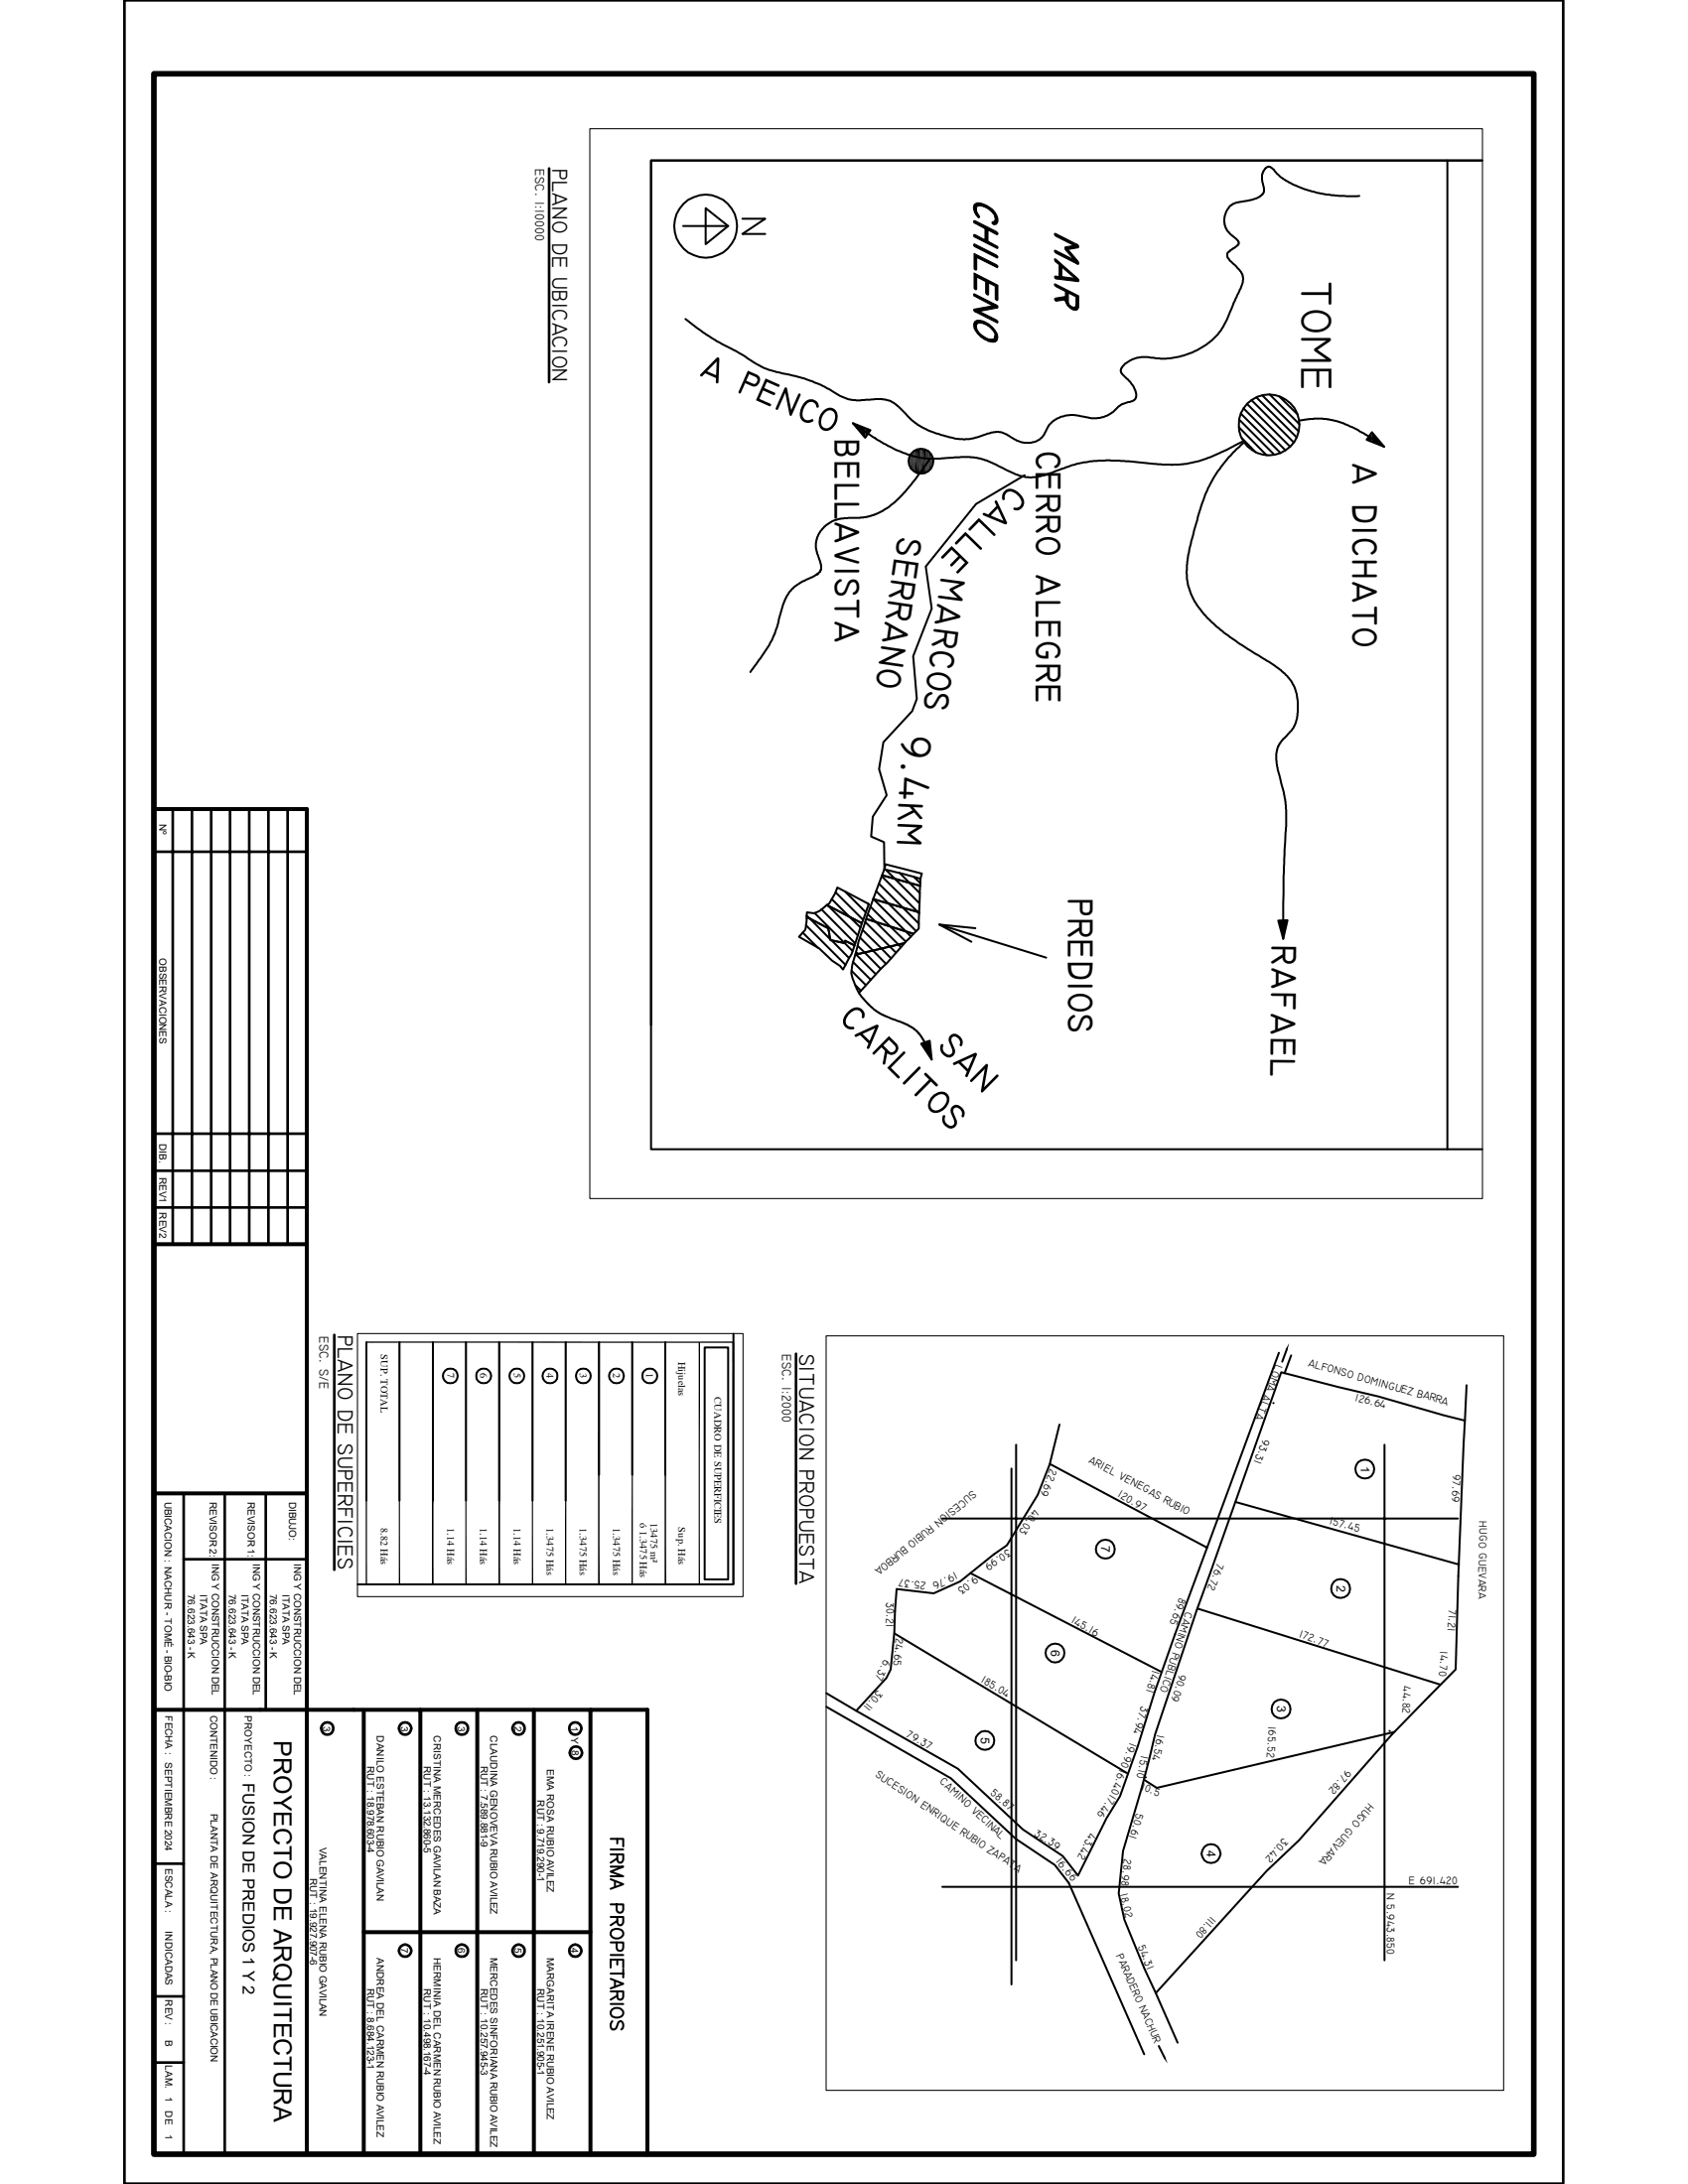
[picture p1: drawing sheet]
<svg xmlns="http://www.w3.org/2000/svg" width="216mm" height="279mm" viewBox="0 0 216 279" stroke-linecap="round" stroke-linejoin="round" font-family="sans-serif">
<g fill="none" stroke="#000" stroke-width=".25">
<path d="M87.4 28.9h5.7M90.3 26.6l2.8 2.3-2.8 2.3zM95 28h2.9l-2.9 1.9h2.9M173.9 25.1h-2.4a14.6 14.6 0 0 1-7.8-2.5l-.8-.9a.7 .7 0 0 0-.7-.4 .7 .7 0 0 0-.6 .5 2.45 2.45 0 0 0 0 2.1l.1 .6-.3 .4a3.1 3.1 0 0 1-2 .8h-.3a2.87 2.87 0 0 0-1.9 .8 2.57 2.57 0 0 0 .7 3.9l.2 .1a.54 .54 0 0 1 .1 1l-.9 .6a.7 .7 0 0 0-.1 1.1l.4 .4a4.4 4.4 0 0 1 1.3 1.5 2.03 2.03 0 0 1-.3 1.9l-1.2 2.8a8.4 8.4 0 0 1-6.3 5.8 9.1 9.1 0 0 1-4.4 .1 3.5 3.5 0 0 0-3.3 1.5 .8 .8 0 0 0 .4 .9 3.6 3.6 0 0 1 1.5 2.6v.1a1.16 1.16 0 0 1-1.1 .7l-.8 .3-.8 .7a4.1 4.1 0 0 1-4 .8 4.2 4.2 0 0 0-4.4 1.1l-.2 .2a2.94 2.94 0 0 1-1.4 1.8 3.6 3.6 0 0 1-3.6-.7 2.77 2.77 0 0 0-2.8-.2l-.8 .3a6.8 6.8 0 0 1-4.5 0 10.1 10.1 0 0 1-4.4-2.2l-.9-.9a4.4 4.4 0 0 0-2.4-1.6h-1.2l-1.5 .1a5.1 5.1 0 0 1-3.9-1 16.1 16.1 0 0 0-5.7-2.3l-1.2-.2a9.3 9.3 0 0 1-4.4-2.1l-1.2-.7a27.7 27.7 0 0 1-5.7-3.5l-.7-.6M185.1 20.5v126.5M109.1 54.1l3.7 2.5a12.6 12.6 0 0 0 7.3 2.1l2.8-.2h1.1l1.3 .1 .9 .3 3.7 1.8 1.3 .3h1.6l2.3-.8a17.5 17.5 0 0 1 8.9-1.2l4.3 .4a14.9 14.9 0 0 0 8.5-1.8l2.1-1.1M109.1 54.1l2.2 .9-.6 1zM119 58.7l-1.9 2.6-1.4 1.6-1.3 1.4-1 .8-1.3 .6-1 .4-1.1 .2h-2l-1.1 .2-1.2 .7-.5 .5-.6 .8-.2 .9v.9l.6 2v.5l-.1 .3-.4 .4-1.9 .9-.9 .6-.8 .8-.7 1.4-.8 3-.7 1.7-1.5 2.3-1.2 1.8M158.5 54.7l3.5 3.6M158.5 53.7l4.5 4.5M158.7 52.9l5.1 5.1M158.8 56l1.8 1.9"/>
<path d="M159 52.2l5.4 5.4M159.1 56.6a17.5 17.5 0 0 0-6 10.1l-.1 .3a24.8 24.8 0 0 0-1.2 5.7v.2a8 8 0 0 0 2.5 6l.3 .3a35.7 35.7 0 0 0 7.2 5.2l1.9 1.3a5.5 5.5 0 0 1 2.3 5 4.1 4.1 0 0 1-1.5 3.4l-.5 .6-.5 .8a5.1 5.1 0 0 0 .1 3.5l.6 2.4 .2 1.2 .1 1v2.7a184 184 0 0 0-.4 13.8M159.5 51.7l5.5 5.5M160.1 51.2l5.4 5.4M160.7 50.8l5.2 5.2M161.5 50.6l4.6 4.6M162.4 50.5l3.8 3.8M163.6 50.7l2.4 2.3M166.2 53.8l1.3-.2h1.7l1.9 .3 .7 .2 1.9 .9 3.3 2.2M175.5 55.3l1.5 1.8-2.2-.8zM131.1 60.8l-6.3 3.7-6.4 8 .8 5.4-2.4 6 .5 5.5-.6 1.6-3.7 4-.6 3.4 1 3.3-1.8 2.8-.2 2.5 1.7 .7v3.5l.2-.6 4.6 1.2-.2 .6M22.1 103.5v1.6"/>
<path d="M102.7 119.3l1.9 1.9M103.1 118.4l5.1 5M103.2 117.3l2.7 1.4 .3 1.6 1.8 .4 .1-.3 1.2 .5-.4 1.1-1.1 2-.4-.4-1-.7-1.6-1.6-2.6-1.5a2.45 2.45 0 0 0 1-2.5zM103.2 117.1l5.4 5.5M103.2 116.7l.9 .1 .7-.3 .9-.7 4.5 2.3-.9 2.8-1.2-.5-.1 .2-1.8-.3-.3-1.6-2.7-1.4zM104.2 116.8l4.9 4.9M105.1 116.3l4.3 4.4M105.8 115.8l3.9 3.9M106.4 115l3.7 3.7M106.9 114.2l3.5 3.5M107.1 113.5l4 2.2-.9 2.4-4.5-2.3 .3-.2 .8-1.3zM108.1 114l2.6 2.7"/>
<path d="M110 119.9l3.3 3.4M110.3 119l3.7 3.6M110.7 117.9l3.9 4M110.8 117.6l6 1.9-1.1 1.2-5.9 1.3-.3-.2a25.4 25.4 0 0 1 1.3-4.2zM111 115.6l.1 .1M111 117l4.2 4.2M111.3 116l4.6 4.5M111.7 115l5.9 1.7-.1 2.1-.7 .7-6-1.9zM111.7 115l4.8 4.8M112.1 114l5.1 5.1M112.4 113.1l5.1 5.1M112.8 112.1l4.8 4.7"/>
<path d="M112.8 112l4.9 1.3-.1 3.4-5.9-1.7zM113.1 111.2l4.6 1.2v.9l-4.9-1.3zM113.3 111.3l4.3 4.3M115.1 111.7l2.5 2.6M116.9 112.2l.8 .8M120.1 118.3l13.7 4.2M124.8 118.7l-4.7-.4 4.1 2.2M163.5 117.8l1.2-.1-.6 2.4zM83.3 131.1v-110.6h106.3h-106.3v126.5h106.3M108.9 124.2l1.8 1.8M109.1 123.1l2.3 2.2M109.3 126l.8 .7"/>
<path d="M109.4 122l2.6 2.6M109.5 121.8l.3 .2 5.9-1.3-5.8 6.3-.8-1.8-.2-.7 .1-1.1zM109.7 121l2.9 3M109.9 127l1.1 1.5 1.4 1 1.8 .9 1.7 .6 1.3 .8 .4 .4 .6 1 1 2.4M117.8 133.5l1.1-.4 .3 2.5zM119 133.1v2.5M46.9 171.7v20.3M51.1 171.7v20.3M55.4 171.7v20.3M59.6 171.7v20.3M63.8 171.7v20.3M68.1 171.7v20.3"/>
<path d="M72.3 171.7v20.3M76.6 171.7v17M80.9 171.7v17M85.1 171.7v17M90.1 172.4h3v29.7h-3zM93.8 170.6v32.1h-48M162.9 179.5h.1M163.6 173.1l-9.2 24.9M163.9 175.6l7.2 1.8 5.2 1.2 8.4 2.5 2.7 .6-.9 19.9-.3 12-8.1 8.3-11.9 13.5-4.2 4-14.2 15.6-1.4-3.1-2.6-6.3-.7-3.4 .5-5.4 2.4-8 1.7-6.9 5.3-15.8zM164.6 172.6l-.6 1.6M165.1 173.4l-.8 2.3M187.6 177.2l-.2 4.5"/>
<path d="M120.5 194.3h66M129.4 187.9v66M130 184.8v66M135.5 182.2l-1.2 5M158 192.2l28.6 8M177.1 184.8v66M105.7 218.4l15.9 9.1 8.3 7.7 5 3.4 1.8 2.3 9.6 21.9M105.7 216.6l3.8 2.3M114.4 209l29.9 17.9M114.7 203.3l4.7 .5 3.4-1.5 4.3-3.5 1.7-1.1 3.9-6.4 1.6-4 20.1 10.7-4.1 11.1-2.6 7.4-2.2 6.9-2.2 6.4-1.8 2.8-3.6 7.3-2-2.5-5-3.3-8.4-7.8-13-7.4 3.9-4.2 .5-1.1 .5-4.7zM124.1 201.3l24.5 12.6M153.2 205.8l31 9.7"/>
<path d="M78.1 235.2h1.6v1M78.1 238.8h1.6l-1.6 .6 1.6 .6h-1.6M78.1 236.6h1.6M78.1 237.2h1.6v.7a.4 .4 0 0 1-.6 .3l-.1-.3v-.7M79 235.2v.6M79 237.7l-.9 .6M146.5 227.4h.1M177.7 221.4h.1M178.4 221.6l-30.4 7.1-1.7-1M78.1 252.5h1.6M78.1 240.4l1.6 .6-1.6 .6M78.1 253.2l1.6 .6-1.6 .6"/>
<path d="M78.1 250.1h1.6M78.1 256.4h1.6M78.1 243.6h1.6v.7a.45 .45 0 0 1-.5 .4l-.2-.1-.1-.3v-.7M78.1 245.2h1.6v.7a.4 .4 0 0 1-.6 .3l-.1-.3v-.7M78.1 248.5h1.6l-.1 .9a.47 .47 0 0 1-.6 0l-.1-.9M78.1 254.8h1.6l-.1 .9a.39 .39 0 0 1-.6 0v-.9M78.3 246.9a1 1 0 0 1 1.4 .3 .83 .83 0 0 1-.6 .8 .83 .83 0 0 1-.9-.3 .56 .56 0 0 1 .1-.8zM78.3 257a.83 .83 0 0 1 .9-.1 .83 .83 0 0 1 .5 .7 .91 .91 0 0 1-1.6 0v-.3zM78.3 258.6a.73 .73 0 0 0 0 1 .5 .5 0 0 0 .6-.3l.1-.4a.38 .38 0 0 1 .5-.3 .65 .65 0 0 1 0 1M78.7 240.7v.7M78.7 253.4v.8M79 250.7v.6"/>
<path d="M79 245.7l-.9 .6M79 255.3l-.9 .5M79.7 251.9v1.1M79.7 251.7v-1h-1.6v1M120.5 241.4h66M147.8 255l2.8 6.3M148.2 261.7l.8 1.6"/>
<circle cx="90.3" cy="28.9" r="4"/>
<circle cx="117.8" cy="59" r="1.58"/>
<circle cx="162.3" cy="54.4" r="3.9"/>
<circle cx="57.6" cy="176" r=".94"/>
<circle cx="61.9" cy="176" r=".95"/>
<circle cx="66.1" cy="176" r=".94"/>
<circle cx="70.4" cy="176" r=".95"/>
<circle cx="74.6" cy="176" r=".95"/>
<circle cx="78.9" cy="176" r=".94"/>
<circle cx="83.1" cy="176" r=".95"/>
<circle cx="141.4" cy="198.2" r="1.2"/>
<circle cx="174.6" cy="187.9" r="1.21"/>
<circle cx="135" cy="211.5" r="1.21"/>
<circle cx="163.8" cy="218.6" r="1.21"/>
<circle cx="171.5" cy="203.2" r="1.21"/>
<circle cx="126" cy="222.7" r="1.19"/>
<circle cx="154.9" cy="237.1" r="1.2"/>
</g>
<g fill="#000">
<path d="M109.1 54.1l1.6 .7v1.2zM110.7 54.8l.6 .2-.6 1zM116.2 58.8v.4zM116.2 58.7v.5zM116.2 58.7v.7zM116.3 58.5l-.1 .9zM116.3 58.5v1zM116.3 58.4v1.1zM116.3 58.4v1.2zM116.4 58.2l-.1 1.4v-1.2zM116.4 58.2v1.6l-.1-.2zM116.5 58.1l-.1 1.7v-1.6z"/>
<path d="M116.5 58.1v1.8l-.1-.1zM116.6 58l-.1 1.9v-1.8zM119.1 58.1v1.8l-.1 .1zM119.1 58.1l.1 .1-.1 1.7zM119.2 58.2v1.6l-.1 .1zM119.2 58.2l.1 .2-.1 1.4zM119.3 58.4v1.2l-.1 .2zM119.3 58.4v1.2zM119.3 58.5v1.1zM119.3 58.5v1zM119.3 58.7v.8zM119.4 58.8v.4z"/>
<path d="M119.3 58.7v.7zM119.4 58.8l-.1 .6zM175.5 55.3v1.2l-.7-.2zM175.5 55.3l1.5 1.8-1.5-.6zM163.5 117.8l.6-.1v2.4zM164.1 117.7h.6l-.6 2.4zM117.8 133.5l1.1-.4v2.1zM164.9 171.8l-.2 .8h-.2zM148.8 263.3l.3-.1 .3 .8z"/>
</g>
<g fill="none" stroke="#000" stroke-width=".13">
<path d="M75.4 16.5h114.2v136.8h-114.2zM116.5 58v2M116.6 57.9v2.3M116.8 57.7v2.5M116.9 57.7v2.6M117 57.6v2.8M117.3 57.5v3M117.4 57.4v3.2M117.9 57.4v3.2M118.2 57.4v3.2M118.5 57.5v3M118.6 57.6v2.8"/>
<path d="M118.7 57.7v2.6M118.8 57.7v2.5M118.9 57.9v2.3M119 58v2M115.6 111.1h.1M45.7 170.6h49.3v33.7h-49.3zM105.7 170.9h86.6v96.5h-86.6z"/>
</g>
<path d="M117.1 57.5v3M117.6 57.4v3.2M117.7 57.4v3.2M118 57.4v3.2M118.3 57.5v3M51.1 171.7v31M59.6 171.7v31M68.1 171.7v31M72.3 171.7v31M80.9 171.7v31M89.5 171.7v31M93.8 171.7h-46.9v31h46.9" fill="none" stroke="#000" stroke-width=".17"/>
<g fill="#000" stroke="#000" stroke-width=".13">
<path d="M124.5 31.2h.1l2.9 1.4 .1 .2v.2l-2.9-1.4-.1-.1z" fill-rule="evenodd"/>
<path d="M124.8 26.7l.2 .6 .3 .4-.1 .2-.4-.4z" fill-rule="evenodd"/>
<path d="M124.6 26.2a1.27 1.27 0 0 1 1.5 0l.6 .4 .6 .5v.8a2.21 2.21 0 0 0-2.3-1.5l-.2 .3v.8l-.2-.4a1.08 1.08 0 0 1 0-.9z" fill-rule="evenodd"/>
<path d="M124.5 37.6l3 1.4-.5 .1-2.4-1.2z" fill-rule="evenodd"/>
<path d="M127.3 27.2l.3 .7a.51 .51 0 0 1-.1 .7 .51 .51 0 0 1-.6 0v-.2a.44 .44 0 0 0 .4-.5z" fill-rule="evenodd"/>
<path d="M124.5 30h.2l1.3 .7 .4-1.3v1.5l1.2 .6v.1v.2l-3-1.5z" fill-rule="evenodd"/>
<path d="M124.5 28.2h.2l2.8 1.4a.21 .21 0 0 1 .1 .2 .21 .21 0 0 1 0 .2l-1.2-.6-.4 1.3v-1.4l-1.4-.8z" fill-rule="evenodd"/>
<path d="M124.6 32.4l2.9 1.5 .1 .1v.2l-2.7-1.3v1.6h-.1l-.2-.1z" fill-rule="evenodd"/>
<path d="M124.6 34.9l3 1.6v1.9l-.3-.1v-1.7l-.9-.4v1.4v.2l-.3-.3v-1.5l-1.2-.6v1.6l-.1 .1-.2-.1z" fill-rule="evenodd"/>
<path d="M124.5 39.6l3-.6 .1 .2v.2l-2.3 .4-.6 .1-.1-.1z" fill-rule="evenodd"/>
<path d="M135 38.1l1.3-.2v.5l-1.3 .1-.1-.2z" fill-rule="evenodd"/>
<path d="M136.3 38.4v.1z" fill-rule="evenodd"/>
<path d="M136.6 37.5v1.1a.85 .85 0 0 0 .9 .7l.1-.4 .1 .8a1.08 1.08 0 0 1-1.1-.5z" fill-rule="evenodd"/>
<path d="M134.9 29.9l.1-.1 2.8 1.5-.4 .1-2.4-1.2-.1-.1z" fill-rule="evenodd"/>
<path d="M134.9 32h.1l2.4 1.2 .4 .6-2.8-1.4-.1-.2z" fill-rule="evenodd"/>
<path d="M135.8 34.2v1.2l1.7 .2 .4 .4-2.9-.3-.1-.1v-.3l.6 .1z" fill-rule="evenodd"/>
<path d="M136.3 31.6l1.5-.3 .2 .2-.1 .2-1.6 .3-.1-.3z" fill-rule="evenodd"/>
<path d="M136.3 32l.3-.1 1.2 1.5 .2 .4h-.2z" fill-rule="evenodd"/>
<path d="M134.9 36.3l3.1 1.5v1.5l-.2 .3-.1 .1-.1-1.7-1-.5v1.7l-.3-.7v-1.2l-1.3-.6-.1-.2z" fill-rule="evenodd"/>
<path d="M134.9 33.1h.1l2.9 2.5 .1 .4h-.1l-2.1-1.8-.3 1.2v-1.5l-.5-.5z" fill-rule="evenodd"/>
<path d="M124.7 41.1l.2-.1v.7a2.18 2.18 0 0 0 1.7 1.7 .46 .46 0 0 0 .7-.4v.7a2.73 2.73 0 0 1-2.8-2z" fill-rule="evenodd"/>
<path d="M124.7 39.9l.6-.1 2.2 1.1 .1 .2v.2z" fill-rule="evenodd"/>
<path d="M124.9 41a2.68 2.68 0 0 1 2.7 2.1 .56 .56 0 0 1-.3 .6v-.7a2.06 2.06 0 0 0-1.8-1.6l-.1-.1a.41 .41 0 0 0-.5 .4z" fill-rule="evenodd"/>
</g>
<path d="M55.4 171.7v31M63.9 171.7v31M76.6 171.7v31M85.1 171.7v31M93.8 171.7v31" fill="none" stroke="#000" stroke-width=".21"/>
<path d="M19.7 103.5h19.5v172.1M19.7 159.2h19.5M19.7 191.1h19.5M19.7 218.7h63.1v56.9M46.5 218.8v56.8M53.8 218.8v56.8M61 218.8v56.8M68.3 218.8v56.8M75.5 218.8v56.8M46.5 247.2h29" fill="none" stroke="#000" stroke-width=".51"/>
<g fill="none" stroke="#000" stroke-width=".34">
<path d="M15.9 0h184v279.4h-184zM70.2 21.5v27.4M19.7 109h19.5M22.1 103.5v55.7M24.6 103.5v55.7M27 103.5v55.7M29.4 103.5v55.7M31.9 103.5v55.7M34.3 103.5v55.7M36.8 103.5v55.7M19.7 145h19.5M19.7 154.5h19.5"/>
<path d="M19.7 149.8h19.5M42.8 170.8v30M101.8 173.2v29.4M23.5 191.1v84.5M23.5 199.5h15.7M28.7 191.1v84.5M34 191.1v27.6M19.7 238.4h3.8M19.7 255.4h3.8M19.7 263.9h3.8"/>
<circle cx="41.9" cy="221.1" r=".79"/>
<circle cx="51.8" cy="221.1" r=".79"/>
<circle cx="59.1" cy="221.1" r=".8"/>
<circle cx="66.3" cy="221.1" r=".79"/>
<circle cx="73.6" cy="221.1" r=".79"/>
<circle cx="73.6" cy="224.2" r=".78"/>
<circle cx="51.8" cy="249.5" r=".77"/>
<circle cx="59.1" cy="249.5" r=".78"/>
<circle cx="66.3" cy="249.5" r=".77"/>
<circle cx="73.6" cy="249.5" r=".77"/>
</g>
<path d="M19.7 9.4h176.5v266.2h-176.5z" fill="none" stroke="#000" stroke-width=".72"/>
<g font-size="5.5">
<text x="166.5" y="35.9" transform="rotate(90 166.5 35.9)">TOME</text>
<text x="89.2" y="47.9" transform="rotate(24 89.2 47.9)">a penco</text>
<text x="106.8" y="56.1" transform="rotate(90 106.8 56.1)">bellavista</text>
<text x="132.6" y="57.5" transform="rotate(90 132.6 57.5)">cerro alegre</text>
<text x="173.1" y="59.1" transform="rotate(90 173.1 59.1)">a dichato</text>
<text x="129.5" y="61.8" transform="rotate(134 129.5 61.8)">calle</text>
<text x="114.9" y="68.6" transform="rotate(98 114.9 68.6)">serrano</text>
<text x="120.4" y="73.8" transform="rotate(98 120.4 73.8)">marcos</text>
<text x="115.4" y="94" transform="rotate(93 115.4 94)">9.4km</text>
<text x="136.7" y="114.8" transform="rotate(90 136.7 114.8)">predios</text>
<text x="162.7" y="120.8" transform="rotate(91 162.7 120.8)">rafael</text>
<text x="107.1" y="130.3" transform="rotate(45 107.1 130.3)">carlitos</text>
<text x="119.8" y="134" transform="rotate(45 119.8 134)">san</text>
</g>
<text font-size="3.2" x="35" y="222.7" transform="rotate(90 35 222.7)">PROYECTO DE ARQUITECTURA</text>
<g font-size="2.8">
<text x="70.7" y="21.5" transform="rotate(90 70.7 21.5)">PLANO DE UBICACION</text>
<text x="43.2" y="170.8" transform="rotate(90 43.2 170.8)">PLANO DE SUPERFICIES</text>
<text x="102.3" y="173.2" transform="rotate(90 102.3 173.2)">SITUACION PROPUESTA</text>
</g>
<text font-size="2.1" x="31" y="228.1" transform="rotate(90 31 228.1)">FUSION DE PREDIOS 1 Y 2</text>
<g font-size="1.7">
<text x="68.5" y="21.6" transform="rotate(90 68.5 21.6)">ESC. 1:10000</text>
<text x="40.9" y="170.9" transform="rotate(90 40.9 170.9)">ESC. S/E</text>
<text x="100.1" y="173.2" transform="rotate(90 100.1 173.2)">ESC. 1:2000</text>
</g>
<g font-size="1.6">
<text x="174.1" y="187.5" transform="rotate(90 174.1 187.5)">1</text>
<text x="140.9" y="197.8" transform="rotate(90 140.9 197.8)">7</text>
<text x="171" y="202.8" transform="rotate(90 171 202.8)">2</text>
<text x="134.4" y="211" transform="rotate(90 134.4 211)">6</text>
<text x="163.4" y="218.2" transform="rotate(90 163.4 218.2)">3</text>
<text x="125.5" y="222.2" transform="rotate(90 125.5 222.2)">5</text>
<text x="154.4" y="236.7" transform="rotate(90 154.4 236.7)">4</text>
</g>
<g font-size="1.4">
<text x="163.2" y="174.5" transform="rotate(111 163.2 174.5)">LOMA ALTA</text>
<text x="167.3" y="174.8" transform="rotate(16 167.3 174.8)">ALFONSO DOMINGUEZ BARRA</text>
<text x="173.3" y="179.2" transform="rotate(15 173.3 179.2)">126.64</text>
<text x="161.5" y="184" transform="rotate(111 161.5 184)">93.31</text>
<text x="124.4" y="190.7" transform="rotate(141 124.4 190.7)">SUCESION RUBIO BURBOA</text>
<text x="134.4" y="187.9" transform="rotate(111 134.4 187.9)">2 .69</text>
<text x="139.2" y="187" transform="rotate(28 139.2 187)">ARIEL VENEGAS RUBIO</text>
<text x="142.9" y="191.4" transform="rotate(30 142.9 191.4)">120.97</text>
<text x="185.9" y="188.6" transform="rotate(93 185.9 188.6)">97.69</text>
<text x="132.2" y="193" transform="rotate(123 132.2 193)">40.03</text>
<text x="170" y="195" transform="rotate(15 170 195)">157.45</text>
<text x="189.2" y="194.6" transform="rotate(91 189.2 194.6)">HUGO GUEVARA</text>
<text x="118.5" y="202.4" transform="rotate(-173 118.5 202.4)">25.37</text>
<text x="122.1" y="201.1" transform="rotate(153 122.1 201.1)">19.76</text>
<text x="124.6" y="201.5" transform="rotate(141 124.6 201.5)">9.03</text>
<text x="128.9" y="198.2" transform="rotate(147 128.9 198.2)">30.99</text>
<text x="155.7" y="199.9" transform="rotate(111 155.7 199.9)">76.72</text>
<text x="113.4" y="204.9" transform="rotate(91 113.4 204.9)">30.21</text>
<text x="114.6" y="209.5" transform="rotate(94 114.6 209.5)">24.65</text>
<text x="137" y="207.5" transform="rotate(30 137 207.5)">145.16</text>
<text x="150.9" y="204.3" transform="rotate(111 150.9 204.3)">89.65</text>
<text x="151.7" y="206.1" transform="rotate(108 151.7 206.1)">CAMINO PUBLICO</text>
<text x="166.1" y="209.5" transform="rotate(19 166.1 209.5)">172.77</text>
<text x="185.3" y="205.9" transform="rotate(93 185.3 205.9)">71.21</text>
<text x="113.1" y="212.3" transform="rotate(115 113.1 212.3)">6.37</text>
<text x="125.4" y="215.2" transform="rotate(30 125.4 215.2)">185.04</text>
<text x="147.4" y="213.7" transform="rotate(107 147.4 213.7)">14.81</text>
<text x="150.9" y="214.1" transform="rotate(107 150.9 214.1)">90.09</text>
<text x="179.5" y="215.6" transform="rotate(93 179.5 215.6)">44.82</text>
<text x="184.2" y="211.2" transform="rotate(93 184.2 211.2)">14.70</text>
<text x="112.2" y="216.2" transform="rotate(128 112.2 216.2)">30.1</text>
<text x="146" y="218.2" transform="rotate(107 146 218.2)">37.94</text>
<text x="148" y="221.9" transform="rotate(102 148 221.9)">16.54</text>
<text x="162.3" y="220.9" transform="rotate(93 162.3 220.9)">165.52</text>
<text x="111.9" y="227.2" transform="rotate(34 111.9 227.2)">SUCESION ENRIQUE RUBIO ZAPATA</text>
<text x="115.8" y="222.1" transform="rotate(30 115.8 222.1)">79.37</text>
<text x="120.1" y="228" transform="rotate(43 120.1 228)">CAMINO VECINAL</text>
<text x="143.2" y="226.3" transform="rotate(111 143.2 226.3)">16.40</text>
<text x="144.5" y="222.9" transform="rotate(111 144.5 222.9)">19.90</text>
<text x="146" y="224.6" transform="rotate(102 146 224.6)">15.10</text>
<text x="172.3" y="226.4" transform="rotate(131 172.3 226.4)">97.82</text>
<text x="126.6" y="229.4" transform="rotate(41 126.6 229.4)">58.87</text>
<text x="142" y="229.5" transform="rotate(123 142 229.5)">17.46</text>
<text x="145.4" y="231.9" transform="rotate(107 145.4 231.9)">50.61</text>
<text x="145.9" y="229" transform="rotate(19 145.9 229)">10.5</text>
<text x="175.1" y="230.7" transform="rotate(131 175.1 230.7)">HUGO GUEVARA</text>
<text x="132.2" y="234.8" transform="rotate(32 132.2 234.8)">32.39</text>
<text x="135" y="238.2" transform="rotate(50 135 238.2)">16.6</text>
<text x="139.4" y="234.4" transform="rotate(116 139.4 234.4)">43.42</text>
<text x="143.8" y="237.8" transform="rotate(97 143.8 237.8)">28.98</text>
<text x="164.2" y="235.1" transform="rotate(131 164.2 235.1)">30.42</text>
<text x="143.3" y="242.4" transform="rotate(77 143.3 242.4)">18.02</text>
<text x="154.9" y="245.1" transform="rotate(131 154.9 245.1)">1 .80</text>
<text x="177.4" y="242.2" transform="rotate(90 177.4 242.2)">N 5.943.850</text>
<text x="180.2" y="241">E 691.420</text>
<text x="142.7" y="250.2" transform="rotate(66 142.7 250.2)">PARADERO NACHUR</text>
<text x="145.5" y="249" transform="rotate(69 145.5 249)">54.31</text>
</g>
<g font-size="1.3">
<text x="20.4" y="105.4" transform="rotate(90 20.4 105.4)">Nº</text>
<text x="20.4" y="122.6" transform="rotate(90 20.4 122.6)">OBSERVACIONES</text>
<text x="20.4" y="146.3" transform="rotate(90 20.4 146.3)">DIB.</text>
<text x="20.4" y="150.6" transform="rotate(90 20.4 150.6)">REV1</text>
<text x="20.4" y="155.1" transform="rotate(90 20.4 155.1)">REV2</text>
<text x="48.7" y="173.2" transform="rotate(90 48.7 173.2)">SUP. TOTAL</text>
<text x="57.2" y="175.7" transform="rotate(90 57.2 175.7)">7</text>
<text x="61.4" y="175.7" transform="rotate(90 61.4 175.7)">6</text>
<text x="65.7" y="175.7" transform="rotate(90 65.7 175.7)">5</text>
<text x="69.9" y="175.7" transform="rotate(90 69.9 175.7)">4</text>
<text x="74.2" y="175.7" transform="rotate(90 74.2 175.7)">3</text>
<text x="78.4" y="175.7" transform="rotate(90 78.4 175.7)">2</text>
<text x="82.7" y="175.7" transform="rotate(90 82.7 175.7)">1</text>
<text x="86.8" y="174.2" transform="rotate(90 86.8 174.2)">Hijuelas</text>
<text x="91.4" y="178.7" transform="rotate(90 91.4 178.7)">CUADRO DE SUPERFICIES</text>
<text x="21.1" y="192.1" transform="rotate(90 21.1 192.1)">UBICACION : NACHUR - TOMÉ - BIO-BIO</text>
<text x="26.8" y="192.1" transform="rotate(90 26.8 192.1)">REVISOR 2:</text>
<text x="31.7" y="192.1" transform="rotate(90 31.7 192.1)">REVISOR 1:</text>
<text x="37" y="192.1" transform="rotate(90 37 192.1)">DIBUJO:</text>
<text x="48.7" y="195.5" transform="rotate(90 48.7 195.5)">8.82 Hás</text>
<text x="57.2" y="195.5" transform="rotate(90 57.2 195.5)">1.14 Hás</text>
<text x="61.4" y="195.5" transform="rotate(90 61.4 195.5)">1.14 Hás</text>
<text x="65.7" y="195.5" transform="rotate(90 65.7 195.5)">1.14 Hás</text>
<text x="69.9" y="195.5" transform="rotate(90 69.9 195.5)">1.3475 Hás</text>
<text x="74.2" y="195.5" transform="rotate(90 74.2 195.5)">1.3475 Hás</text>
<text x="78.4" y="195.5" transform="rotate(90 78.4 195.5)">1.3475 Hás</text>
<text x="81.8" y="194.8" transform="rotate(90 81.8 194.8)">ó 1.3475 Hás</text>
<text x="83.2" y="194.8" transform="rotate(90 83.2 194.8)">13475 m²</text>
<text x="86.8" y="195.4" transform="rotate(90 86.8 195.4)">Sup. Hás</text>
<text x="24" y="203.9" transform="rotate(90 24 203.9)">76.623.643 - K</text>
<text x="25.6" y="203.9" transform="rotate(90 25.6 203.9)">ITATA SPA</text>
<text x="27.1" y="200" transform="rotate(90 27.1 200)">ING Y CONSTRUCCION DEL</text>
<text x="29.3" y="203.9" transform="rotate(90 29.3 203.9)">76.623.643 - K</text>
<text x="30.9" y="203.9" transform="rotate(90 30.9 203.9)">ITATA SPA</text>
<text x="32.4" y="200" transform="rotate(90 32.4 200)">ING Y CONSTRUCCION DEL</text>
<text x="34.5" y="203.9" transform="rotate(90 34.5 203.9)">76.623.643 - K</text>
<text x="36.2" y="203.9" transform="rotate(90 36.2 203.9)">ITATA SPA</text>
<text x="37.6" y="200" transform="rotate(90 37.6 200)">ING Y CONSTRUCCION DEL</text>
<text x="21.2" y="219.5" transform="rotate(90 21.2 219.5)">FECHA :</text>
<text x="26.9" y="219.4" transform="rotate(90 26.9 219.4)">CONTENIDO :</text>
<text x="31.3" y="219.5" transform="rotate(90 31.3 219.5)">PROYECTO :</text>
<text x="41.4" y="220.8" transform="rotate(90 41.4 220.8)">3</text>
<text x="51.3" y="220.8" transform="rotate(90 51.3 220.8)">3</text>
<text x="58.6" y="220.8" transform="rotate(90 58.6 220.8)">3</text>
<text x="65.8" y="220.8" transform="rotate(90 65.8 220.8)">2</text>
<text x="73.1" y="220.8" transform="rotate(90 73.1 220.8)">1 Y 8</text>
<text x="21.1" y="225.5" transform="rotate(90 21.1 225.5)">SEPTIEMBRE 2024</text>
<text x="47" y="225.9" transform="rotate(90 47 225.9)">RUT : 18.978.603-4</text>
<text x="48.2" y="222" transform="rotate(90 48.2 222)">DANILO ESTEBAN RUBIO GAVILAN</text>
<text x="54.2" y="225.9" transform="rotate(90 54.2 225.9)">RUT : 13.132.860-5</text>
<text x="55.5" y="222" transform="rotate(90 55.5 222)">CRISTINA MERCEDES GAVILAN BAZA</text>
<text x="61.5" y="225.9" transform="rotate(90 61.5 225.9)">RUT : 7.589.881-9</text>
<text x="62.7" y="222" transform="rotate(90 62.7 222)">CLAUDINA GENOVEVA RUBIO AVILEZ</text>
<text x="70" y="226.3" transform="rotate(90 70 226.3)">EMA ROSA RUBIO AVILEZ</text>
<text x="27" y="232" transform="rotate(90 27 232)">PLANTA DE ARQUITECTURA, PLANO DE UBICACION</text>
<text x="68.7" y="230.3" transform="rotate(90 68.7 230.3)">RUT : 9.719.290-1</text>
<text x="21.2" y="239" transform="rotate(90 21.2 239)">ESCALA :</text>
<text x="40.9" y="236.3" transform="rotate(90 40.9 236.3)">VALENTINA ELENA RUBIO GAVILAN</text>
<text x="39.7" y="240.2" transform="rotate(90 39.7 240.2)">RUT : 19.927.907-6</text>
<text x="21.2" y="247" transform="rotate(90 21.2 247)">INDICADAS</text>
<text x="48.2" y="250.4" transform="rotate(90 48.2 250.4)">ANDREA DEL CARMEN RUBIO AVILEZ</text>
<text x="51.3" y="249.2" transform="rotate(90 51.3 249.2)">7</text>
<text x="55.5" y="250.4" transform="rotate(90 55.5 250.4)">HERMINIA DEL CARMEN RUBIO AVILEZ</text>
<text x="58.6" y="249.2" transform="rotate(90 58.6 249.2)">6</text>
<text x="62.7" y="250.4" transform="rotate(90 62.7 250.4)">MERCEDES SINFORIANA RUBIO AVILEZ</text>
<text x="65.8" y="249.2" transform="rotate(90 65.8 249.2)">5</text>
<text x="70" y="250.4" transform="rotate(90 70 250.4)">MARGARITA IRENE RUBIO AVILEZ</text>
<text x="73.1" y="249.2" transform="rotate(90 73.1 249.2)">4</text>
<text x="21.2" y="255.8" transform="rotate(90 21.2 255.8)">REV :</text>
<text x="47" y="254.4" transform="rotate(90 47 254.4)">RUT : 8.684.123-1</text>
<text x="54.2" y="254.4" transform="rotate(90 54.2 254.4)">RUT : 10.498.167-4</text>
<text x="61.5" y="254.4" transform="rotate(90 61.5 254.4)">RUT : 10.257.945-3</text>
<text x="68.7" y="254.4" transform="rotate(90 68.7 254.4)">RUT : 10.251.905-1</text>
<text x="21.2" y="261" transform="rotate(90 21.2 261)">B</text>
<text x="21.2" y="264.2" transform="rotate(90 21.2 264.2)">LAM.</text>
<text x="21.2" y="268.2" transform="rotate(90 21.2 268.2)">1</text>
<text x="21.2" y="270" transform="rotate(90 21.2 270)">DE</text>
<text x="21.2" y="273" transform="rotate(90 21.2 273)">1</text>
</g>
</svg>
